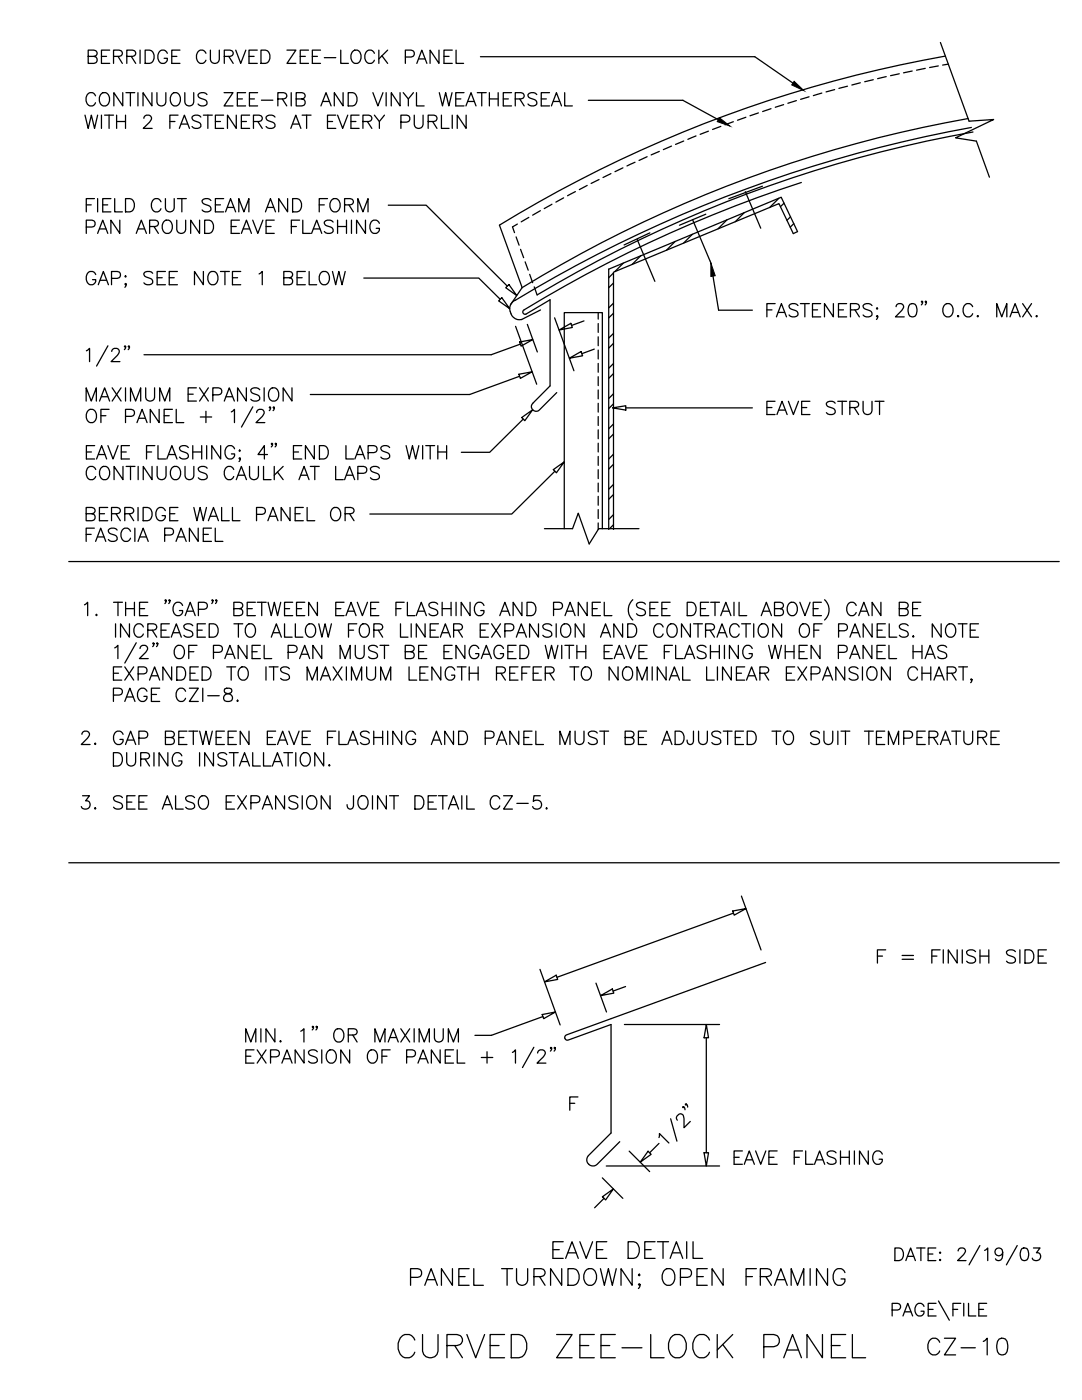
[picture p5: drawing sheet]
<svg xmlns="http://www.w3.org/2000/svg" width="216mm" height="279mm" viewBox="0 0 216 279" stroke-linecap="round" stroke-linejoin="round" font-family="sans-serif">
<!-- layer: STRCTR -->
<g fill="none" stroke="#000" stroke-width=".25">
<path d="M187.6 8.5l5.8 15.7 4.9-.4-7.6 3.7 4.1 .7 2.6 7.2M121.5 53.7v52M121.5 53.7l34.4-14.3 3.2 6.8-.8 .4-2.9-6-32.9 13.7M122.4 54.3v51.4M119.4 62.4v1.3M119.4 64.6v1.7M119.4 67.2v1.8M119.4 69.9v1.7M119.4 72.5v1.8M119.4 75.2v1.8M119.4 77.8v1.8M119.4 80.5v1.7"/>
<path d="M119.4 83.1v1.8M119.4 85.8v1.8M119.4 88.4v1.8M119.4 91.1v1.8M119.4 93.7v1.8M119.4 96.4v1.8M119.4 99.1v1.7M108.6 105.5h5.6l1.2-3.1 2.2 6.2 1.9-3.1h8M112.6 105.5v-43.1h7.6v43.1M119.4 101.7v1.8M119.4 104.4v1.3"/>
</g>
<!-- layer: CMP-FLSH -->
<g fill="none" stroke="#000" stroke-width=".25">
<path d="M148.7 38.3l3.1 7.2M152.1 37.2l-6.7 2.5M99.7 44.9l4.5 12.5-2.3 3.4M102.3 45.3l.4 1.1M102.9 59.9a2.06 2.06 0 0 0-1 2.4 2.06 2.06 0 0 0 2.2 1.5l3.8-1.9M103 47.3l.6 1.6M103.9 49.8l.6 1.6M104.8 52.3l.6 1.6M105.7 54.8l.6 1.6M106.6 57.2l.6 1.7M109.8 59.8v17.2l-3.5 3.5a.87 .87 0 0 0 0 1.3M127.1 47.8l3.6 8.3"/>
<path d="M129.7 46.5l-5.2 2.4M138.2 43.9l3.6 8.6M140.8 42.7l-5.2 2.3M104.6 61.8a.47 .47 0 0 0-.3 .6 .47 .47 0 0 0 .7 .3M111.1 78.4l-3.5 3.4a.89 .89 0 0 1-1.3 0M152.8 192.1l-39.8 14.4a.54 .54 0 0 0-.3 .7 .54 .54 0 0 0 .7 .4l8.5-3.1v21.6l-4.5 4.5a1.23 1.23 0 0 0 .1 1.7 1.23 1.23 0 0 0 1.7 .1l4.5-4.5"/>
</g>
<!-- layer: DIM-TXT -->
<g fill="none" stroke="#000" stroke-width=".25">
<path d="M95.9 11.3h54.7l7.6 5.3M161.4 19.3l-1.6 .5M164 18.6l-1.7 .5M166.5 17.9l-1.7 .4M169.1 17.2l-1.7 .4M171.7 16.5l-1.7 .5M174.3 15.9l-1.8 .4M176.8 15.3l-1.7 .4M179.4 14.7l-1.7 .4M182 14.2l-1.7 .3M184.6 13.6l-1.7 .4M187.2 13.2l-1.7 .3"/>
<path d="M188.6 11.2a255.7 255.7 0 0 0-88.9 33.7M189.2 12.8l-1.1 .2M112.5 39.5l-1.6 .8M114.8 38.2l-1.6 .9M117.2 37l-1.6 .8M117.4 20h18.9l7 3.9M119.5 35.8l-1.6 .8M121.9 34.6l-1.6 .8M124.3 33.5l-1.6 .8M126.7 32.4l-1.6 .7M129.1 31.3l-1.6 .7M131.6 30.2l-1.7 .7"/>
<path d="M134 29.2l-1.6 .7M136.4 28.1l-1.6 .7M138.9 27.1l-1.6 .7M141.4 26.2l-1.7 .6M143.8 25.2l-1.6 .6M146.3 24.3l-1.6 .6M148.8 23.4l-1.6 .6M151.3 22.5l-1.6 .6M153.8 21.7l-1.6 .6M155.4 39.6l-1.8 1.8M156.4 20.9l-1.7 .5M158.9 20.1l-1.7 .5"/>
<path d="M159.9 36.4a261.7 261.7 0 0 0-55.3 25.4M193.2 23.7a255.7 255.7 0 0 0-89 33.7M193.8 25.4a268.1 268.1 0 0 0-90.9 34.5M194.1 26.3a257.3 257.3 0 0 0-86.9 32.6M72.6 55.5h22.9l4.3 4.2M77.5 41h7.5l16.2 16.1M100.9 57.4l.6-.6 1.6 2.2zM103.2 44.7l-.9 .6M105.5 43.4l-1.5 .9M107.8 42.1l-1.5 .8M109.8 59.8l-4.8 2.9M110.1 40.8l-1.5 .8"/>
<path d="M122.4 54.5l-.9 .9M122.4 56.5l-.9 .9M124.4 52.5l-1.7 1.7M127.8 51.1l-1.7 1.7M134.7 48.2l-1.7 1.7M138.2 46.8l-1.8 1.7M142.3 55.1l1.1 6.8h6.7M145.1 43.9l-1.8 1.8M148.5 42.4l-1.8 1.9M156.4 40.5l-.7 .7M157.7 43.3l-.7 .7M158.4 44.6l-.7 .7"/>
<path d="M17.2 70l.7-.5v2.7M21.5 69l-2.2 4.1M22.3 70.1l.2-.4 .8-.2a.64 .64 0 0 1 .4 1l-1.5 1.7h1.7M25.1 69.1l-.2 .2-.1-.2 .1-.1a.49 .49 0 0 1-.1 .8M25.8 69.1l-.1 .2-.1-.2 .1-.1a.49 .49 0 0 1-.1 .8M99.5 60l.6-.6 1.6 2.2zM102.9 65.1l4.2 11.6M103.5 74.7l2.7-.5-2.4 1.3zM103.7 68.3l2.6-.5-2.3 1.3zM103.7 75.1l-10 3.6h-31.8M103.8 68.7l-5.8 2.1h-69.3M105.2 64.7l2 5.5"/>
<path d="M110.7 63.4l3.8 10.6M111.6 65.9l2.3-1.4 .3 .9zM113.6 71.5l2.3-1.3 .4 .8zM116.5 64l-2.4 1M118.6 69.7l-2.5 .9M122.4 60.5l-.9 .9M122.4 66.5l-.9 1M122.4 72.6l-.9 .9M122.4 78.6l-.9 .9M122.4 62.5l-.9 1M122.4 68.5l-.9 1M122.4 74.6l-.9 .9"/>
<path d="M153 61.8h1M154.7 60.6h-1.7v2.6M154.9 63.2l1-2.6 1 2.6M155.3 62.3h1.3M159.2 61a1.17 1.17 0 0 0-1.8 0 .68 .68 0 0 0 .6 .7l.7 .3a.65 .65 0 0 1 .5 .5 .65 .65 0 0 1-.2 .6 1.23 1.23 0 0 1-1.6-.2M159.7 60.6h1.8M160.6 60.6v2.6M162.1 61.8h1M163.8 60.6h-1.7v2.6h1.7M166.3 60.6v2.6l-1.8-2.6v2.6M167.3 61.8h1M168.9 60.6h-1.6v2.6h1.6"/>
<path d="M169.7 61.8l1.5-.1a.6 .6 0 0 0 0-1l-1.5-.1v2.6M170.6 61.8l.9 1.4M174 61a1.17 1.17 0 0 0-1.8 0 .68 .68 0 0 0 .5 .7l.8 .3a.65 .65 0 0 1 .5 .5 .65 .65 0 0 1-.3 .6 1.23 1.23 0 0 1-1.5-.2M174.9 61.6l.1-.1 .1 .1-.1 .1zM175.1 63.1l-.1 .1-.1-.1 .1-.1a.49 .49 0 0 1-.1 .7M178.8 61.2l.3-.5 .7-.1a.64 .64 0 0 1 .4 1l-1.5 1.6h1.7M181.6 60.7a.87 .87 0 0 1 1.2 .4 2.17 2.17 0 0 1-.2 2 .87 .87 0 0 1-1.3-.4 2.15 2.15 0 0 1 .3-2zM184.1 60.2l-.1 .1-.2-.1 .2-.1a.49 .49 0 0 1-.2 .7M184.9 60.2l-.2 .1-.1-.1 .1-.1a.49 .49 0 0 1-.1 .7M188.4 61a.98 .98 0 0 1 1.1-.4 .98 .98 0 0 1 .7 1 1.17 1.17 0 0 1-.3 1.3 1.17 1.17 0 0 1-1.3 .2 1.63 1.63 0 0 1-.2-2.1zM191.1 63.1l.1-.1 .1 .1-.1 .1zM194.1 61.2a.98 .98 0 0 0-1.1-.6 .98 .98 0 0 0-.8 1 1.17 1.17 0 0 0 .2 1.3 1.17 1.17 0 0 0 1.3 .2l.4-.5"/>
<path d="M195 63.1l.1-.1 .1 .1-.1 .1zM198.9 63.2v-2.6l1 2.6 1-2.6v2.6M201.5 63.2l1.1-2.6 1 2.6M201.9 62.3h1.3M204.1 60.6l1.7 2.6M205.8 60.6l-1.7 2.6M206.7 63.1l.1-.1 .2 .1-.2 .1zM17.7 81.8a1.02 1.02 0 0 1 1.5 .9 1.16 1.16 0 0 1-.2 1.3 1.16 1.16 0 0 1-1.3 .2 1.59 1.59 0 0 1 0-2.4zM18.9 88.9h-1.7v2.7M19.3 91.6l1-2.7 1 2.7M21.5 88.9l1 2.7 1.1-2.7M21.8 81.7h-1.7v2.6"/>
<path d="M25 83.1h1.2a.7 .7 0 0 0 .7-.7 .7 .7 0 0 0-.7-.7h-1.2v2.6M25.8 88.9h-1.6v2.7M27.3 84.3l1-2.6 1 2.6M27.7 83.5h1.3M30.9 88.9h-1.7v2.7M31.5 88.9v2.7h1.5M31.8 81.7v2.6l-1.8-2.6v2.6M33.3 91.6l1-2.7 1 2.7M34.4 81.7h-1.6v2.6h1.6M35.2 81.7v2.6h1.5M37.6 89.3a1.15 1.15 0 0 0-1.8 0 .68 .68 0 0 0 .5 .8l.8 .2a.65 .65 0 0 1 .5 .5 .65 .65 0 0 1-.3 .7 1.2 1.2 0 0 1-1.5-.3M38.5 88.9v2.7"/>
<path d="M40 83.2h2.2M40.2 88.9v2.7M41.1 82.1v2.2M41.2 88.9v2.7M44 88.9v2.7l-1.7-2.7v2.7M46.2 82.2l.6-.5v2.6M46.8 89.6a.98 .98 0 0 0-1.1-.7 .98 .98 0 0 0-.8 1.1 1.17 1.17 0 0 0 .3 1.2 1.17 1.17 0 0 0 1.2 .3l.4-.5v-.4h-.6M47.7 90l.1-.2 .1 .2-.1 .1zM50.4 81.2l-2.2 4M51.2 82.3l.3-.5 .7-.1a.66 .66 0 0 1 .4 1l-1.5 1.6h1.7M53.4 90.7h-1.9l1.3-1.8v2.7M54.4 88.6l-.1 .1-.2-.1 .2-.2a.47 .47 0 0 1-.2 .8"/>
<path d="M55.1 88.6l-.1 .1-.1-.1 .1-.2a.47 .47 0 0 1-.1 .8M60.2 88.9h-1.6v2.7M62.7 88.9v2.7l-1.8-2.7v2.7M63.7 88.9h.9a1.44 1.44 0 0 1 .9 1.4 1.44 1.44 0 0 1-.9 1.3h-.9zM69 88.9v2.7h1.6M70.8 91.6l1-2.7 1 2.7M73.5 90.3h1.1a.7 .7 0 0 0 .7-.7 .7 .7 0 0 0-.7-.7h-1.1v2.7M77.8 89.3a1.15 1.15 0 0 0-1.8 0 .68 .68 0 0 0 .5 .8l.7 .2a.65 .65 0 0 1 .5 .5 .65 .65 0 0 1-.2 .7 1.2 1.2 0 0 1-1.5-.3M81 88.9l.7 2.7 .6-2.7 .6 2.7 .7-2.7M84.3 88.9v2.7M84.9 88.9h1.8M85.8 88.9v2.7"/>
<path d="M87.4 88.9v2.7M87.4 90.2h1.7M89.1 88.9v2.7M104.1 83.3l2.2-1.5-1.6 2.2zM104.4 83.6l-6.7 6.7h-5.6M110.4 93.7l2.2-1.5-1.6 2.2zM110.7 94l-8.6 8.6h-28.3M122.2 81.4l2.7-.4v.8zM122.4 84.6l-.9 1M122.4 90.6l-.9 1M122.4 96.7l-.9 .9M122.4 80.6l-.9 .9"/>
<path d="M122.4 86.6l-.9 1M122.4 92.7l-.9 .9M122.4 98.7l-.9 .9M124.9 81.4h25.2M33.2 119.8l-.2 .1-.1-.1 .1-.1a.49 .49 0 0 1-.1 .8M33.9 119.8l-.1 .1-.1-.1 .1-.1a.49 .49 0 0 1-.1 .8M42.5 119.8l-.1 .1-.1-.1 .1-.1a.5 .5 0 0 1-.1 .8M43.3 119.8l-.2 .1-.1-.1 .1-.1a.49 .49 0 0 1-.1 .8M122.4 102.7l-.9 1M122.4 104.7l-.8 .8M126.3 119.7a2.72 2.72 0 0 0 0 4M164.5 119.7a2.72 2.72 0 0 1 0 4"/>
<path d="M16.9 120.7l.6-.5v2.7M19.1 122.7l.1-.1 .2 .1-.2 .2zM22.7 120.2h1.7M22.9 129.3l.6-.5v2.6M23.5 120.2v2.7M25.1 120.2v2.7M26.8 120.2v2.7M27.2 128.3l-2.3 4M27.9 129.4l.3-.5 .7-.1a.65 .65 0 0 1 .4 1l-1.5 1.6h1.8M29.5 120.2h-1.7v2.7M35 129.2a.98 .98 0 0 1 1.1-.4 .98 .98 0 0 1 .7 1 1.17 1.17 0 0 1-.3 1.3 1.17 1.17 0 0 1-1.2 .2 1.65 1.65 0 0 1-.3-2.1zM36.4 120.8a.98 .98 0 0 0-1.1-.6 .98 .98 0 0 0-.8 1 1.17 1.17 0 0 0 .3 1.3 1.17 1.17 0 0 0 1.3 .2l.3-.5v-.4h-.6"/>
<path d="M36.9 122.9l1.1-2.7 1 2.7M39.3 128.8h-1.6v2.6M39.6 121.6h1.1a.7 .7 0 0 0 .7-.7 .7 .7 0 0 0-.7-.7h-1.1v2.7M42.6 130.2h1.1a.7 .7 0 0 0 .7-.7 .7 .7 0 0 0-.7-.7h-1.1v2.6M44.9 131.4l1-2.6 1 2.6M46.7 121.5l1.5-.2a.62 .62 0 0 0 0-1l-1.5-.1v2.7h1.1a.7 .7 0 0 0 .7-.7 .7 .7 0 0 0-.7-.7M49.3 128.8v2.6l-1.8-2.6v2.6M51 120.2h-1.7v2.7M51.3 120.2h1.8M52 128.8h-1.7v2.6M52.2 120.2v2.7M52.7 128.8v2.6h1.5"/>
<path d="M53.5 120.2l.6 2.7 .6-2.7 .7 2.7 .6-2.7M57.5 130.2h1.1a.7 .7 0 0 0 .7-.7 .7 .7 0 0 0-.7-.7h-1.1v2.6M58.4 120.2h-1.6v2.7M59.8 131.4l1-2.6 1 2.6M60.8 120.2h-1.6v2.7M63.3 120.2v2.7l-1.7-2.7v2.7M64.2 128.8v2.6l-1.8-2.6v2.6M67.9 131.4v-2.6l1 2.6 1-2.6v2.6M68.7 120.2h-1.7v2.7M69 122.9l1-2.7 1 2.7M70.9 128.8v1.9a.9 .9 0 0 0 .9 .7 .9 .9 0 0 0 .9-.7v-1.9M71.3 120.2l1 2.7 1-2.7"/>
<path d="M75.3 129.2a1.17 1.17 0 0 0-1.8 0 .68 .68 0 0 0 .5 .7l.8 .3a.65 .65 0 0 1 .5 .5 .65 .65 0 0 1-.2 .6 1.3 1.3 0 0 1-1.6-.2M75.6 120.2h-1.6v2.7M76.7 128.8v2.6M80.7 120.2h-1.7v2.7M80.9 130.1l1.5-.2a.62 .62 0 0 0 0-1l-1.5-.1v2.6h1.1a.69 .69 0 0 0 .7-.6 .69 .69 0 0 0-.7-.7M81.3 120.2v2.7h1.5M83 122.9l1.1-2.7 1 2.7M85.2 128.8h-1.7v2.6M87.3 120.6a1.15 1.15 0 0 0-1.7 0 .68 .68 0 0 0 .5 .7l.7 .3a.65 .65 0 0 1 .5 .5 .65 .65 0 0 1-.2 .6 1.2 1.2 0 0 1-1.5-.2M88.2 120.2v2.7M90 120.2v2.7M90.2 128.8h-1.6v2.6"/>
<path d="M91 120.2v2.7M92.8 128.8v2.6l-1.8-2.6v2.6M93.8 120.2v2.7l-1.8-2.7v2.7M95.5 129.4a.98 .98 0 0 0-1.1-.6 .98 .98 0 0 0-.8 1 1.17 1.17 0 0 0 .3 1.3 1.17 1.17 0 0 0 1.3 .2l.3-.5v-.4h-.6M96 131.4l1-2.6 1.1 2.6M96.6 120.8a.98 .98 0 0 0-1.1-.6 .98 .98 0 0 0-.8 1 1.17 1.17 0 0 0 .2 1.3 1.17 1.17 0 0 0 1.3 .2l.4-.5v-.4h-.7M99.7 122.9l1-2.7 1.1 2.7M100.5 129.4a.98 .98 0 0 0-1.2-.6 .98 .98 0 0 0-.7 1 1.17 1.17 0 0 0 .2 1.3 1.17 1.17 0 0 0 1.3 .2l.4-.5v-.4h-.7M103 128.8h-1.7v2.6M103.7 128.8h.9a1.42 1.42 0 0 1 .9 1.3 1.42 1.42 0 0 1-.9 1.3h-.9zM104.1 120.2v2.7l-1.7-2.7v2.7M105.2 120.2h.9a1.44 1.44 0 0 1 .9 1.3 1.44 1.44 0 0 1-.9 1.4h-.9z"/>
<path d="M108.8 128.8l.6 2.6 .7-2.6 .6 2.6 .6-2.6M110.5 121.6h1.1a.7 .7 0 0 0 .7-.7 .7 .7 0 0 0-.7-.7h-1.1v2.7M112.1 128.8v2.6M112.7 122.9l1.1-2.7 1 2.7M113.6 128.8v2.6M115.1 128.8v2.6M116.9 128.8v2.6M117.2 120.2v2.7l-1.8-2.7v2.7M119.8 120.2h-1.6v2.7M120.6 120.2v2.7h1.5M122.2 128.8h-1.6v2.6M122.6 131.4l1-2.6 1 2.6"/>
<path d="M124.8 128.8l1 2.6 1.1-2.6M128.8 120.6a1.17 1.17 0 0 0-1.8 0 .68 .68 0 0 0 .5 .7l.8 .3a.65 .65 0 0 1 .5 .5 .65 .65 0 0 1-.3 .6 1.23 1.23 0 0 1-1.5-.2M129.1 128.8h-1.6v2.6M131.3 120.2h-1.6v2.7M133.7 120.2h-1.6v2.7M134.2 128.8h-1.6v2.6M134.8 128.8v2.6h1.5M136.6 131.4l1-2.6 1 2.6M137.1 120.2h.9a1.44 1.44 0 0 1 .9 1.3 1.44 1.44 0 0 1-.9 1.4h-.9zM140.9 129.2a1.17 1.17 0 0 0-1.8 0 .68 .68 0 0 0 .5 .7l.8 .3a.65 .65 0 0 1 .5 .5 .65 .65 0 0 1-.3 .6 1.3 1.3 0 0 1-1.5-.2M141.4 120.2h-1.6v2.7M141.8 128.8v2.6"/>
<path d="M141.8 120.2h1.8M142.7 120.2v2.7M143.5 128.8v2.6M143.8 122.9l1-2.7 1 2.7M144.6 128.8v2.6M146.5 120.2v2.7M147.3 128.8v2.6l-1.8-2.6v2.6M147.5 120.2v2.7h1.5M150.1 129.4a.97 .97 0 0 0-1.1-.6 .97 .97 0 0 0-.8 1 1.16 1.16 0 0 0 .3 1.3 1.16 1.16 0 0 0 1.2 .2l.4-.5v-.4h-.6M151.9 122.9l1-2.7 1 2.7M153.4 128.8l.6 2.6 .7-2.6 .6 2.6 .6-2.6M154.5 121.5l1.6-.2a.62 .62 0 0 0 0-1l-1.6-.1v2.7h1.2a.7 .7 0 0 0 .6-.7 .7 .7 0 0 0-.6-.7"/>
<path d="M156.7 128.8v2.6M157.3 120.6a.97 .97 0 0 1 1.2-.4 .97 .97 0 0 1 .6 1 1.16 1.16 0 0 1-.2 1.3 1.16 1.16 0 0 1-1.3 .2 1.65 1.65 0 0 1-.3-2.1zM158.4 128.8v2.6M159.6 120.2l1 2.7 1-2.7M161.1 128.8h-1.6v2.6M163.6 128.8v2.6l-1.8-2.6v2.6M163.9 120.2h-1.6v2.7M167.3 130.2l1.5-.1a.72 .72 0 0 0 .2-.8 .72 .72 0 0 0-.6-.5h-1.1v2.6M169.6 131.4l1-2.6 1 2.6M170.8 120.8a.97 .97 0 0 0-1.1-.6 .97 .97 0 0 0-.7 1 1.16 1.16 0 0 0 .2 1.3 1.16 1.16 0 0 0 1.3 .2l.3-.5M171.4 122.9l1-2.7 1 2.7M174 128.8v2.6l-1.8-2.6v2.6"/>
<path d="M175.8 120.2v2.7l-1.8-2.7v2.7M176.6 128.8h-1.6v2.6M177.4 128.8v2.6h1.5M179.4 121.5l1.6-.2a.62 .62 0 0 0 0-1l-1.6-.1v2.7h1.2a.7 .7 0 0 0 .6-.7 .7 .7 0 0 0-.6-.7M182.2 128.8v2.6M183.7 120.2h-1.6v2.7M184 128.8v2.6M184.6 131.4l1-2.6 1 2.6M188.9 129.2a1.17 1.17 0 0 0-1.8 0 .68 .68 0 0 0 .5 .7l.8 .3a.65 .65 0 0 1 .5 .5 .65 .65 0 0 1-.3 .6 1.3 1.3 0 0 1-1.5-.2M147.9 178.8l4 10.8M107.7 193.5l4.1 11M108.7 196l2.3-1.4 .3 .9z"/>
<path d="M118.9 196.2l2.1 5.8M119.8 198.7l2.4-1.3 .3 .8zM124.8 196.9l-2.5 .9M146.2 181.8l2.7-.5-2.4 1.3zM146.4 182.2l-35.3 12.8M50.7 209.5h-1.6v2.7h1.6M51.3 209.5l1.8 2.7M53.1 209.5l-1.8 2.7M54 210.9h1.1a.7 .7 0 0 0 .7-.7 .7 .7 0 0 0-.7-.7h-1.1v2.7M56.2 212.2l1.1-2.7 1 2.7M60.7 209.5v2.7l-1.8-2.7v2.7M63.3 209.9a1.15 1.15 0 0 0-1.7 0 .68 .68 0 0 0 .5 .8l.7 .2a.64 .64 0 0 1 .5 .5 .64 .64 0 0 1-.2 .6 1.2 1.2 0 0 1-1.5-.2"/>
<path d="M64.2 209.5v2.7M65.3 209.9a.97 .97 0 0 1 1.2-.3 .97 .97 0 0 1 .6 .9 1.15 1.15 0 0 1-.2 1.3 1.15 1.15 0 0 1-1.3 .2 1.62 1.62 0 0 1-.3-2.1zM69.8 209.5v2.7l-1.8-2.7v2.7M73.6 209.9a.97 .97 0 0 1 1.1-.3 .97 .97 0 0 1 .6 .9 1.15 1.15 0 0 1-.2 1.3 1.15 1.15 0 0 1-1.3 .2 1.62 1.62 0 0 1-.2-2.1zM77.9 209.5h-1.7v2.7M81.1 210.9h1.2a.7 .7 0 0 0 .6-.7 .7 .7 0 0 0-.6-.7h-1.2v2.7M83.4 212.2l1-2.7 1 2.7M87.8 209.5v2.7l-1.7-2.7v2.7M90.5 209.5h-1.7v2.7h1.7M91.2 209.5v2.7h1.6M96 211h2.3M97.2 209.9v2.3"/>
<path d="M102.2 210l.7-.5v2.7M106.5 209l-2.2 4.1M107.3 210.2l.2-.6 .8-.1a.65 .65 0 0 1 .4 1l-1.5 1.7h1.7M108.2 202.5l2.6-.5-2.3 1.3zM108.3 202.9l-10.2 3.7h-3.3M110.1 209.1l-.2 .2-.1-.2 .1-.1a.49 .49 0 0 1-.1 .8M110.8 209.1l-.1 .2-.1-.2 .1-.1a.49 .49 0 0 1-.1 .8M115.3 218.9h-1.6v2.7M124.6 204.5h19M140.9 204.5l.5 2.6h-.9zM140.9 207.1v23M113.7 220.2h1"/>
<path d="M120.2 235.1l4.1 4.1M120.2 238.8l2.2-1.5-1.6 2.2zM120.5 239.2l-1.9 1.8M121 232.7h22.6M125.5 229.7l4.1 4.1M129.3 229.8l.6 .6-2.2 1.5zM131.5 227l.1-.8 1.9 1.9M131.5 228.2l-1.9 1.9M133.8 223.3l1.3 4.4M135.2 223.6a.61 .61 0 0 1-.1-.8l.3-.4a.62 .62 0 0 1 1 .4l.1 2.3 1.2-1.3M136.4 220.9v.1h-.2v-.1l.4 .1 .1 .5M136.9 220.3v.2h-.1v-.2l.3 .2 .1 .5"/>
<path d="M140.5 230.1h.9l-.5 2.6z"/>
</g>
<!-- layer: BORDER -->
<g fill="none" stroke="#000" stroke-width=".25">
<path d="M13.7 112.1h197.7M13.7 172.2h197.7M178.6 249.1h.8a1.34 1.34 0 0 1 .9 1.2 1.34 1.34 0 0 1-.9 1.3h-.8zM180.7 251.6l1-2.5 1 2.5M181.1 250.7h1.2M182.9 249.1h1.7M183.8 249.1v2.5M185.2 250.3h.9M186.7 249.1h-1.5v2.5h1.5M187.3 259.6l2.1 3.9M187.5 250l.1-.1 .1 .1-.1 .1zM187.5 251.5l.1-.2 .1 .2-.1 .1z"/>
<path d="M191.2 249.7l.2-.5 .8-.1a.61 .61 0 0 1 .3 .9l-1.4 1.6h1.7M195.5 248.6l-2.1 3.8M196.5 249.5l.6-.4v2.5M200.1 249.9a.78 .78 0 0 1-1.1 .6 .78 .78 0 0 1-.3-1.2 .78 .78 0 0 1 1.3 .1 2.31 2.31 0 0 1-.3 2.1 .74 .74 0 0 1-1.1-.3M203 248.6l-2.2 3.8M203.9 249.2a.84 .84 0 0 1 1.2 .3 2.02 2.02 0 0 1-.2 2 .81 .81 0 0 1-1.2-.4 2.07 2.07 0 0 1 .2-1.9zM206.2 249.1h1.3l-.7 .9a.81 .81 0 0 1 .9 .9 .81 .81 0 0 1-1.1 .7l-.4-.1-.2-.4M178 261.4h1.1a.67 .67 0 0 0 .6-.6 .67 .67 0 0 0-.6-.7h-1.1v2.5M180.2 262.6l.9-2.5 1 2.5M180.5 261.8h1.2M184.4 260.7a.92 .92 0 0 0-1.1-.6 .92 .92 0 0 0-.7 1 1.12 1.12 0 0 0 .2 1.2 1.12 1.12 0 0 0 1.2 .2l.4-.5v-.3h-.6M185.2 261.3h1"/>
<path d="M186.8 260.1h-1.6v2.5h1.6M190.1 261.3h1M191.7 260.1h-1.6v2.5M192.3 260.1v2.5M193.3 260.1v2.5h1.4M195.3 261.3h1M196.9 260.1h-1.6v2.5h1.6"/>
</g>
<!-- layer: DIM-TXT -->
<path d="M158.5 16.2l1.9 1.9-2.4-1.2zM143.5 23.5l2.2 1.7-2.6-.9zM141.8 52.5l.9 2.5-.9 .2z" fill="#000" stroke="#000" stroke-width=".2"/>
<text font-size="8.8" x="78.3" y="272.3">CURVED ZEE-LOCK PANEL</text>
<text font-size="7.5" x="80.8" y="258.2">PANEL TURNDOWN; OPEN FRAMING</text>
<g font-size="6.6">
<text x="15.9" y="58.6">GAP; SEE NOTE 1 BELOW</text>
<text x="21.5" y="137.6">EXPANDED TO ITS MAXIMUM LENGTH REFER TO NOMINAL LINEAR EXPANSION CHART,</text>
<text x="47.6" y="209.2">MIN. 1&quot; OR MAXIMUM</text>
<text x="109" y="252.2">EAVE DETAIL</text>
<text x="183.8" y="271.6">CZ-10</text>
</g>
<g font-size="6.2">
<text x="15.9" y="48">PAN AROUND EAVE FLASHING</text>
<text x="15.9" y="97">CONTINUOUS CAULK AT LAPS</text>
<text x="15.9" y="109.4">FASCIA PANEL</text>
<text x="21.9" y="128.4">INCREASED TO ALLOW FOR LINEAR EXPANSION AND CONTRACTION OF PANELS. NOTE</text>
<text x="14.8" y="149.9">2. GAP BETWEEN EAVE FLASHING AND PANEL MUST BE ADJUSTED TO SUIT TEMPERATURE</text>
<text x="21.5" y="154.2">DURING INSTALLATION.</text>
</g>
<g font-size="5.7">
<text x="16.2" y="13.8">BERRIDGE CURVED ZEE-LOCK PANEL</text>
<text x="15.9" y="22.2">CONTINUOUS ZEE-RIB AND VINYL WEATHERSEAL</text>
<text x="15.9" y="26.8">WITH 2 FASTENERS AT EVERY PURLIN</text>
<text x="15.9" y="43.4">FIELD CUT SEAM AND FORM</text>
<text x="15.9" y="81.1">MAXIMUM EXPANSION</text>
<text x="151.7" y="84">EAVE STRUT</text>
<text x="15.9" y="105.1">BERRIDGE WALL PANEL OR</text>
<text x="21.5" y="141.1">PAGE CZI-8.</text>
<text x="14.8" y="162.6">3. SEE ALSO EXPANSION JOINT DETAIL CZ-5.</text>
<text x="173.9" y="193.3">F = FINISH SIDE</text>
<text x="145.3" y="233.5">EAVE FLASHING</text>
</g>
</svg>
